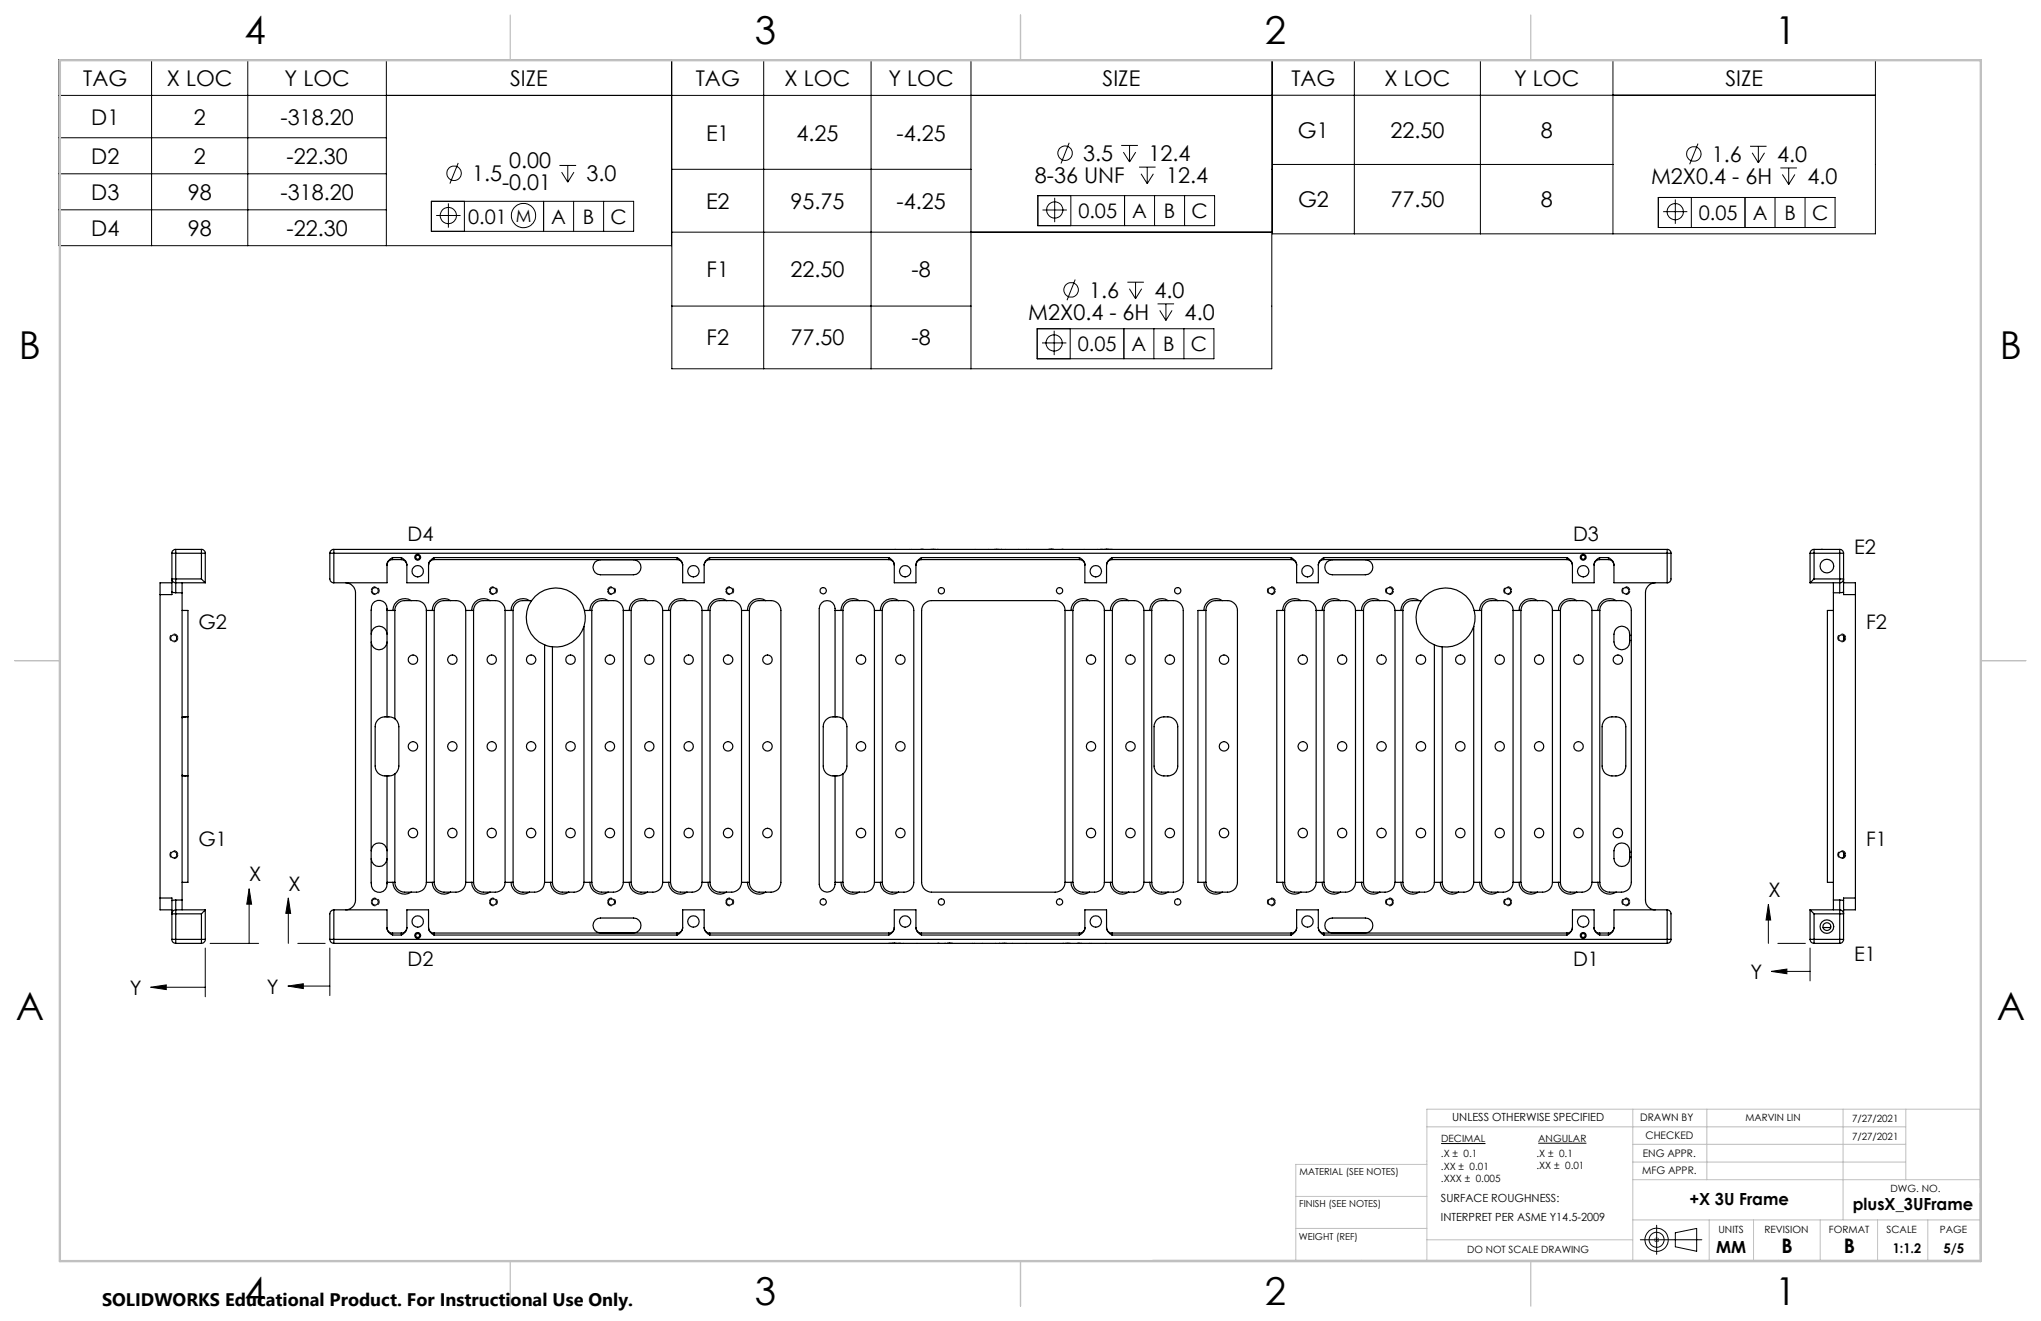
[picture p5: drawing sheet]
<svg xmlns="http://www.w3.org/2000/svg" width="432mm" height="279mm" viewBox="0 0 432 279" stroke-linecap="round" stroke-linejoin="round" font-family="sans-serif">
<g fill="none" stroke="#000" stroke-width=".21">
<path d="M12.5 12.6h129.6v39.4h-129.6zM32.1 12.6v39.4M52.4 12.6v39.4M81.7 12.6v39.4M142.1 12.8h127v65.2h-127zM161.6 12.8v65.2M184.3 12.8v65.2M205.4 12.8v65.2M269.2 12.7h127.6v36.8h-127.6zM286.5 12.7v36.8M313.2 12.7v36.8M341.2 12.7v36.8"/>
<path d="M12.5 20.2h129.6M12.5 29.1h69.2M12.5 36.8h69.2M96.9 34.5l-1.7 4.3M118.4 35h3.5M118.8 36.4l1.3 2.1M120.1 35v3.5M121.4 36.4l-1.3 2.1M142.1 20.2h127M142.1 35.8h63.3M226.2 30.2l-1.7 4.4M237.2 30.8h3.5"/>
<path d="M237.7 32.2l1.3 2.1M239 30.8v3.5M240.3 32.2l-1.3 2.1M241 35.3h3.5M241.4 36.8l1.3 2M242.7 35.3v3.5M244 36.8l-1.3 2M269.2 20.1h127.6M269.2 34.8h72M359.2 30.4l-1.7 4.3M370.2 30.9h3.5M370.7 32.3l1.3 2.1"/>
<path d="M372 30.9v3.5M373.3 32.3l-1.3 2.1M376.7 35.5h3.5M377.1 36.9l1.3 2.1M378.4 35.5v3.5M379.7 36.9l-1.3 2.1M12.5 44.4h69.2M91.3 42.6h42.8v6.3h-42.8zM92.3 45.6h5.1M94.9 43v5.2M98.2 42.6v6.3M115 42.6v6.3"/>
<path d="M121.4 42.6v6.3M127.7 42.6v6.3M142.1 49.1h127M219.6 41.4h37.4v6.3h-37.4zM220.6 44.4h5.1M223.1 41.8v5.2M226.6 41.4v6.3M227.5 59.1l-1.8 4.4M237.9 41.4v6.3M238.5 59.7h3.5M240.2 59.7v3.5M244.3 41.4v6.3"/>
<path d="M250.6 41.4v6.3M350.8 41.8h37.4v6.3h-37.4zM351.9 44.8h5.1M354.4 42.2v5.1M357.8 41.8v6.3M369.2 41.8v6.3M375.5 41.8v6.3M381.9 41.8v6.3M142.1 64.7h63.3M219.4 69.5h37.4v6.4h-37.4zM220.5 72.5h5.1M223 70v5.1"/>
<path d="M226.4 69.5v6.4M237.8 69.5v6.4M238.9 61.1l1.3 2.1M241.5 61.1l-1.3 2.1M244.1 69.5v6.4M244.9 64.3h3.5M245.4 65.7l1.3 2.1M246.7 64.3v3.5M248 65.7l-1.3 2.1M250.5 69.5v6.4M44.4 199.5h10.3M52.7 188l.5 3.2h-1z"/>
<path d="M52.7 191.2v8.3M61 189.9l.5 3.3h-1zM61 193.2v6.3M63 199.5h5.8M374.1 191.3l.5 3.3h-1zM374.1 194.6v4.9M376.1 199.5h5.9M31.9 208.8l3.3-.5v1zM35.2 208.8h8.2M43.4 200.5v10.3M60.9 208.6l3.3-.5v1zM64.2 208.6h5.6"/>
<path d="M69.8 200.5v10.1M374.7 205.5l3.3-.5v1zM378 205.5h4.9M382.9 200.5v7M304.9 241.9h9.4M325.4 241.8h10.2M350.5 259.2v6.1M347 262.2h13M350.1 261.9l.7 .7M350.8 261.9l-.7 .7M354.4 260.7l4.6-.9v4.9l-4.6-1z"/>
<circle cx="96.1" cy="36.6" r="1.54"/>
<circle cx="225.3" cy="32.4" r="1.53"/>
<circle cx="358.4" cy="32.6" r="1.54"/>
<circle cx="94.8" cy="45.6" r="1.72"/>
<circle cx="110.7" cy="45.6" r="2.57"/>
<circle cx="223.1" cy="44.4" r="1.71"/>
<circle cx="354.4" cy="44.8" r="1.71"/>
<circle cx="223" cy="72.5" r="1.72"/>
<circle cx="226.6" cy="61.3" r="1.54"/>
<circle cx="350.5" cy="262.2" r="2.45"/>
<circle cx="350.5" cy="262.2" r="1.59"/>
</g>
<g fill="none" stroke="#c0c0c0" stroke-width=".21">
<path d="M301.9 238.3h101.3M345.4 234.6v32M361.1 234.6v14.9M389.9 234.6v23.4M403.2 234.6v14.9M274.1 253h27.8M274.1 259.8h27.8M301.9 246.3h-27.8v20.3M345.4 249.5h73.5M345.4 258h73.5M345.4 242h57.8M345.4 245.8h57.8"/>
<path d="M361.6 258v8.6M371 258v8.6M385.1 258v8.6M397.2 258v8.6M407.8 258v8.6M243.9 266.6h175M301.9 262.2h43.5M350 262.2h1M350.1 261.9l.7 .7M350.5 261.7v1M350.8 261.9l-.7 .7M418.9 265.1v-30.5h-117v32"/>
</g>
<g fill="none" stroke="#000" stroke-width=".21" stroke-dasharray="1.3 .6" stroke-dashoffset="-.1" stroke-linecap="butt">
<path d="M37.6 134.9a.83 .83 0 0 1-1.2 .8 .83 .83 0 0 1-.1-1.4 .83 .83 0 0 1 1.3 .5v.1M78.6 124.9a.83 .83 0 0 0 1.2 .8 .83 .83 0 0 0 .1-1.4 .83 .83 0 0 0-1.3 .5v.1M103.6 124.9a.83 .83 0 0 0 1.2 .8 .83 .83 0 0 0 .1-1.4 .83 .83 0 0 0-1.3 .5v.1M128.6 124.9a.83 .83 0 0 0 1.2 .8 .83 .83 0 0 0 .1-1.4 .83 .83 0 0 0-1.3 .5v.1M153.6 124.9a.83 .83 0 0 0 1.2 .8 .83 .83 0 0 0 .1-1.4 .83 .83 0 0 0-1.3 .5v.1M269.8 124.9a.83 .83 0 0 0-1.2-.7 .83 .83 0 0 0-.1 1.4 .83 .83 0 0 0 1.3-.5v-.2M294.8 124.9a.83 .83 0 0 0-1.2-.7 .83 .83 0 0 0-.1 1.4 .83 .83 0 0 0 1.3-.5v-.2M319.8 124.9a.83 .83 0 0 0-1.2-.7 .83 .83 0 0 0-.1 1.4 .83 .83 0 0 0 1.3-.5v-.2M344.8 124.9a.83 .83 0 0 0-1.2-.7 .83 .83 0 0 0-.1 1.4 .83 .83 0 0 0 1.3-.5v-.2M390.5 134.9a.83 .83 0 0 1-1.2 .8 .83 .83 0 0 1-.1-1.4 .83 .83 0 0 1 1.3 .5v.1M37.6 180.8a.83 .83 0 0 1-1.2 .7 .83 .83 0 0 1-.1-1.4 .83 .83 0 0 1 1.3 .5v.2M78.6 190.8a.83 .83 0 0 0 1.2 .7 .83 .83 0 0 0 .1-1.4 .83 .83 0 0 0-1.3 .5v.2"/>
<path d="M103.6 190.8a.83 .83 0 0 0 1.2 .7 .83 .83 0 0 0 .1-1.4 .83 .83 0 0 0-1.3 .5v.2M128.6 190.8a.83 .83 0 0 0 1.2 .7 .83 .83 0 0 0 .1-1.4 .83 .83 0 0 0-1.3 .5v.2M153.6 190.8a.83 .83 0 0 0 1.2 .7 .83 .83 0 0 0 .1-1.4 .83 .83 0 0 0-1.3 .5v.2M269.8 190.8a.83 .83 0 0 0-1.2-.8 .83 .83 0 0 0-.1 1.4 .83 .83 0 0 0 1.3-.5v-.1M294.8 190.8a.83 .83 0 0 0-1.2-.8 .83 .83 0 0 0-.1 1.4 .83 .83 0 0 0 1.3-.5v-.1M319.8 190.8a.83 .83 0 0 0-1.2-.8 .83 .83 0 0 0-.1 1.4 .83 .83 0 0 0 1.3-.5v-.1M344.8 190.8a.83 .83 0 0 0-1.2-.8 .83 .83 0 0 0-.1 1.4 .83 .83 0 0 0 1.3-.5v-.1M390.5 180.8a.83 .83 0 0 1-1.2 .7 .83 .83 0 0 1-.1-1.4 .83 .83 0 0 1 1.3 .5v.2"/>
</g>
<path d="M418.9 234.6v32" fill="none" stroke="#c0c0c0" stroke-width=".21" stroke-dasharray="15.2 1.3 1.3 1.3" stroke-dashoffset="1.2"/>
<path d="M108 3.2v9.5M215.9 3.2v9.5M323.8 3.2v9.5M3.1 139.7h9.6M419.1 139.7h9.5M108 266.7v9.6M215.9 266.7v9.6M323.8 266.7v9.6" fill="none" stroke="#c0c0c0" stroke-width=".25"/>
<path d="M12.7 12.7h406.4v254h-406.4z" fill="none" stroke="#c0c0c0" stroke-width=".5"/>
<path d="M61 189.9l.5 3.3h-1zM60.9 208.6l3.3-.5v1zM52.7 188l.5 3.2h-1zM31.9 208.8l3.3-.5v1zM374.1 191.3l.5 3.3h-1zM374.7 205.5l3.3-.5v1z" fill="#000"/>
<g fill="none" stroke="#000" stroke-width=".25">
<path d="M36.4 117h.8M36.4 117v5.4M37.2 116.2v.8M37.2 116.2a.78 .78 0 0 0-.8 .8M37.2 116.2h5.4M37.2 117h5.4M37.2 117v5.4M42.6 116.2v.8M42.6 117h.8M42.6 116.2a.85 .85 0 0 1 .8 .8M42.6 117v5.4M43.4 117v6.3"/>
<path d="M69.8 117h.8M69.8 117v5.4a.84 .84 0 0 0 .8 .9M70.6 116.2h124.5M70.6 116.2v.8M70.6 116.2a.84 .84 0 0 0-.8 .8M70.6 117h282.1M70.6 117v6.3M83 117.9l-.2 .2a1.62 1.62 0 0 0-.9 1.4v3.8h-11.3M83 117.9v.5M83 118.4a1.14 1.14 0 0 0-1.1 1.1M83 118.4h1.9M83 117.9h1.9"/>
<path d="M84.9 117.9l.3 .2a1.62 1.62 0 0 1 .9 1.4v3.8h4.6v-3.8a1.73 1.73 0 0 1 1.1-1.6M84.9 117.9v.5M84.9 118.4a1.21 1.21 0 0 1 1.2 1.1M91.8 117.9v.5M91.8 118.4a1.21 1.21 0 0 0-1.1 1.1M91.8 118.4h51.4M91.8 117.9h51.4M127 118.4a1.59 1.59 0 0 0-1.6 1.6 1.59 1.59 0 0 0 1.6 1.6h7a1.59 1.59 0 0 0 1.6-1.6 1.59 1.59 0 0 0-1.6-1.6M143.2 117.9v.5M143.2 117.9l.3 .2a1.76 1.76 0 0 1 .9 1.4v3.8h4.6v-3.8a1.9 1.9 0 0 1 1.1-1.6M143.2 118.4a1.21 1.21 0 0 1 1.2 1.1M150.1 117.9v.5"/>
<path d="M150.1 118.4a1.21 1.21 0 0 0-1.1 1.1M150.1 118.4h37.9M150.1 117.9h37.9M188 118.4a1.14 1.14 0 0 1 1.2 1.1M188 117.9v.5M188 117.9l.3 .2a1.62 1.62 0 0 1 .9 1.4v3.8h4.6v-3.8a1.73 1.73 0 0 1 1.1-1.6M194.7 116.2h.1M194.9 116.2h.2M194.9 117.9v.5M194.9 118.4a1.21 1.21 0 0 0-1.1 1.1M194.9 118.4h33.5M194.9 117.9h33.5"/>
<path d="M195.1 116.2h2.3M195.1 116.2h.3M197 116.2h.4M197.4 116.2h13.5M197.4 116.2h.4M198.3 116.2h.2M210.5 116.2h.4M210.9 116.2h11M210.9 116.2h.4M211.8 116.2h.1M221.9 116.2h.5M222 116.2h.4"/>
<path d="M222.4 116.2h11.6M222.4 116.2h.4zM224.6 116.2h.3M228.4 118.4a1.14 1.14 0 0 1 1.1 1.1M228.4 117.9v.5M228.4 117.9l.2 .2a1.62 1.62 0 0 1 .9 1.4v3.8h4.6v-3.8a1.9 1.9 0 0 1 1.2-1.6M232.8 116.2h.4M233.6 116.2h.4M233.9 116.2h1.4M234 116.2h118.7M234 116.2h.5M235.3 117.9v.5"/>
<path d="M235.3 118.4a1.21 1.21 0 0 0-1.2 1.1M235.3 118.4h37.9M235.3 117.9h37.9M273.2 117.9v.5M273.2 118.4a1.21 1.21 0 0 1 1.1 1.1M273.2 117.9l.2 .2a1.62 1.62 0 0 1 .9 1.4v3.8h4.6v-3.8a1.73 1.73 0 0 1 1.2-1.6M280.1 117.9v.5M280.1 118.4a1.21 1.21 0 0 0-1.2 1.1M280.1 118.4h51.4M280.1 117.9h51.4M281.9 118.4a1.59 1.59 0 0 0-1.6 1.6 1.59 1.59 0 0 0 1.6 1.6h7a1.59 1.59 0 0 0 1.5-1.6 1.59 1.59 0 0 0-1.5-1.6M331.5 117.9v.5"/>
<path d="M331.5 117.9l.3 .2a1.83 1.83 0 0 1 .9 1.4v3.8h4.6v-3.8a1.73 1.73 0 0 1 1.1-1.6M331.5 118.4a1.21 1.21 0 0 1 1.2 1.1M338.4 117.9v.5M338.4 118.4a1.14 1.14 0 0 0-1.1 1.1M338.4 118.4h1.9M338.4 117.9h1.9M340.3 117.9v.5M340.3 117.9l.2 .2a1.62 1.62 0 0 1 1 1.4v3.8h11.2M340.3 118.4a1.21 1.21 0 0 1 1.2 1.1M352.7 116.2v.8M352.7 116.2a.78 .78 0 0 1 .8 .8M352.7 117h.8"/>
<path d="M352.7 117v6.3M353.5 117v5.4a.74 .74 0 0 1-.8 .9M382.9 117h.9M382.9 117v6.3M383.8 116.2v.8M383.8 116.2a.84 .84 0 0 0-.9 .8M383.8 116.2h5.4M383.8 117h5.4M383.8 117v5.4M385.3 116.2h.3M389.2 117h.8M389.2 116.2v.8"/>
<path d="M389.2 116.2a.85 .85 0 0 1 .8 .8M389.2 117v5.4M390 117v5.4M33.9 125.8v64.1M36.4 122.4h.8M36.4 122.4a.74 .74 0 0 0 .8 .9M36.4 125.2l.8 .2M36.4 122.4v2.8M36.4 123.3h-2.5v2.5M36.4 125.2v.6h-2.5M37.2 122.4v.9M37.2 123.3v2.1"/>
<path d="M37.2 123.3h6.2M37.2 122.4h5.4M37.2 125.4h1.3M38.5 123.3v2.1M38.5 129.1h1.3v57.5h-1.3M38.5 125.4v65M42.6 122.4l.8 .9M73.1 123.3a2.17 2.17 0 0 1 2.1 2.1v65a2.11 2.11 0 0 1-2.1 2M78.5 134.1a1.68 1.68 0 0 1 1.7-1.7 1.68 1.68 0 0 1 1.7 1.7M78.5 135.8a1.68 1.68 0 0 0 1.7 1.6 1.68 1.68 0 0 0 1.7-1.6M81.9 129.1h1.6M83.5 129.1v22.9"/>
<path d="M87 127a2.48 2.48 0 0 0-3.9 2.1M87 127h-1a2.14 2.14 0 0 0-2.5 2.1M87 127a2.52 2.52 0 0 1 3 1.3l.2 .8M90.2 129.1h1.7M90.2 129.1v57.5M91.9 129.1v57.5M95.3 127a2.49 2.49 0 0 0-3.9 2.1M95.3 127h-.9a2.14 2.14 0 0 0-2.5 2.1M95.3 127a2.97 2.97 0 0 1 2.6 .6 1.93 1.93 0 0 1 .6 1.5M98.5 129.1h1.7M98.5 129.1v57.5M100.2 129.1v57.5"/>
<path d="M103.7 127a2.48 2.48 0 0 0-3.9 2.1M103.7 127h-1a2.19 2.19 0 0 0-2.5 2.1M103.7 127a2.52 2.52 0 0 1 3 1.3l.2 .8M106.9 129.1h1.6M106.9 129.1v57.5M108.5 129.1v57.5M112 127a2.48 2.48 0 0 0-3.9 2.1M112 127h-.9a2.14 2.14 0 0 0-2.6 2.1M112 127h.5M112.5 127a6.2 6.2 0 0 1 6.2-2.5 6.2 6.2 0 0 1 4.9 4.6M112.5 127a6.2 6.2 0 0 0 2.7 9.4M115.2 136.4l1.7 .4"/>
<path d="M115.2 136.4v50.2M116.9 136.8v49.8M123.5 132.5a6.3 6.3 0 0 1-6.6 4.3M123.5 132.5v54.1M123.6 129.1l.2 1.1-.3 2.3M123.6 129.1h1.6M125.2 129.1v57.5M128.7 127a2.49 2.49 0 0 0-3.9 2.1M128.7 127h-1a2.14 2.14 0 0 0-2.5 2.1M128.7 127a3.1 3.1 0 0 1 2.6 .6l.4 .7 .2 .8M131.9 129.1h1.6M131.9 129.1v57.5"/>
<path d="M133.5 129.1v57.5M137 127a2.49 2.49 0 0 0-3.9 2.1M137 127h-.9a2.15 2.15 0 0 0-2.6 2.1M137 127a2.97 2.97 0 0 1 2.6 .6 1.93 1.93 0 0 1 .6 1.5M140.2 129.1h1.7M140.2 129.1v57.5M141.9 129.1v57.5M145.3 127a2.48 2.48 0 0 0-3.8 2.1M145.3 127h-.9a2.19 2.19 0 0 0-2.5 2.1M145.3 127a2.52 2.52 0 0 1 3.1 1.3l.1 .8M148.5 129.1h1.7M148.5 129.1v57.5"/>
<path d="M150.2 129.1v57.5M153.7 127h-1a2.14 2.14 0 0 0-2.5 2.1M153.7 127a2.48 2.48 0 0 0-3.9 2.1M153.7 127a2.49 2.49 0 0 1 3.1 1.7l.1 .4M156.9 129.1h1.6M156.9 129.1v57.5M158.5 129.1v57.5M162 127h-1a2.14 2.14 0 0 0-2.5 2.1M162 127a2.48 2.48 0 0 0-3.9 2.1M162 127a2.52 2.52 0 0 1 3 1.3l.2 .8v57.5a2.05 2.05 0 0 1-2.1 2.1h-1.1M176.7 129.1h1.6M178.3 129.1v22.9"/>
<path d="M181.8 127h-1a2.14 2.14 0 0 0-2.5 2.1M181.8 127a2.48 2.48 0 0 0-3.9 2.1M181.8 127a2.52 2.52 0 0 1 3 1.3l.2 .8M185 129.1h1.7M185 129.1v57.5M186.7 129.1v57.5M190.1 127h-.9a2.14 2.14 0 0 0-2.5 2.1M190.1 127a2.49 2.49 0 0 0-3.9 2.1M190.1 127a2.97 2.97 0 0 1 2.6 .6 1.93 1.93 0 0 1 .6 1.5v57.5a2.05 2.05 0 0 1-2.1 2.1h-1.1M225.3 129.1a2.05 2.05 0 0 0-2.1-2.1h-26.1a2.11 2.11 0 0 0-2.1 2.1v57.5a2.11 2.11 0 0 0 2.1 2.1h26.1a2.05 2.05 0 0 0 2.1-2.1M225.3 129.1h1.7M225.3 129.1v57.5"/>
<path d="M227 129.1v57.5M230.5 127h-1a2.19 2.19 0 0 0-2.5 2.1M230.5 127a2.48 2.48 0 0 0-3.9 2.1M230.5 127a2.52 2.52 0 0 1 3 1.3l.1 .8M233.6 129.1h1.7M233.6 129.1v57.5M235.3 129.1v57.5M238.8 127h-1a2.14 2.14 0 0 0-2.5 2.1M238.8 127a2.48 2.48 0 0 0-3.9 2.1M238.8 127a2.49 2.49 0 0 1 3.2 1.7v.4M242 129.1h1.7M242 129.1v57.5"/>
<path d="M243.7 129.1v57.5M247.1 127h-.9a2.14 2.14 0 0 0-2.5 2.1M247.1 127a2.48 2.48 0 0 0-3.9 2.1M247.1 127a2.52 2.52 0 0 1 3.1 1.3l.1 .8v57.5a2.05 2.05 0 0 1-2.1 2.1h-1.1M255.1 129.1h-1.7v57.5h1.7M255.1 129.1v57.5M258.6 127h-1a2.14 2.14 0 0 0-2.5 2.1M258.6 127a2.48 2.48 0 0 0-3.9 2.1M258.6 127a2.49 2.49 0 0 1 3.2 1.7v57.9a2.11 2.11 0 0 1-2.1 2.1h-1.1M271.8 129.1h-1.7v57.5h1.7M271.8 129.1v57.5M275.2 127a2.49 2.49 0 0 0-3.8 2.1"/>
<path d="M275.2 127h-.9a2.14 2.14 0 0 0-2.5 2.1M275.2 127a2.97 2.97 0 0 1 2.6 .6 1.93 1.93 0 0 1 .6 1.5M278.4 129.1h1.7M278.4 129.1v57.5M280.1 129.1v57.5M283.6 127a2.48 2.48 0 0 0-3.9 2.1M283.6 127h-1a2.19 2.19 0 0 0-2.5 2.1M283.6 127a2.52 2.52 0 0 1 3 1.3l.2 .8M286.8 129.1v57.5M286.8 129.1h1.7M288.5 129.1v57.5M291.9 127a2.48 2.48 0 0 0-3.9 2.1"/>
<path d="M291.9 127h-.9a2.14 2.14 0 0 0-2.5 2.1M291.9 127a2.52 2.52 0 0 1 3.1 1.3l.1 .8M295.1 129.1h1.7M295.1 129.1v57.5M296.8 129.1v57.5M300.2 127a2.48 2.48 0 0 0-3.8 2.1M300.2 127h-.9a2.14 2.14 0 0 0-2.5 2.1M300.2 127h.5M300.7 127a6.2 6.2 0 0 1 6.3-2.5 6.2 6.2 0 0 1 4.9 4.6M300.7 127a6.2 6.2 0 0 0 2.8 9.4M303.5 136.4l1.6 .4M303.5 136.4v50.2"/>
<path d="M305.1 136.8v49.8M311.8 132.5a6.3 6.3 0 0 1-6.7 4.3M311.8 132.5v54.1M311.9 129.1l.2 1.1-.3 2.3M311.9 129.1h1.5M313.4 129.1v57.5M316.9 127a2.49 2.49 0 0 0-3.9 2.1M316.9 127h-.9a2.15 2.15 0 0 0-2.6 2.1M316.9 127a2.97 2.97 0 0 1 2.6 .6 1.93 1.93 0 0 1 .6 1.5M320.1 129.1h1.7M320.1 129.1v57.5M321.8 129.1v57.5"/>
<path d="M325.3 127a2.48 2.48 0 0 0-3.9 2.1M325.3 127h-1a2.19 2.19 0 0 0-2.5 2.1M325.3 127a2.52 2.52 0 0 1 3 1.3l.1 .8M328.4 129.1h1.7M328.4 129.1v57.5M330.1 129.1v57.5M333.6 127a2.48 2.48 0 0 0-3.9 2.1M333.6 127h-1a2.14 2.14 0 0 0-2.5 2.1M333.6 127a2.49 2.49 0 0 1 3.2 1.7v.4M336.8 129.1h1.7M336.8 129.1v57.5M338.5 129.1v57.5"/>
<path d="M341.9 127a2.48 2.48 0 0 0-3.9 2.1M341.9 127h-.9a2.14 2.14 0 0 0-2.5 2.1M341.9 127a2.52 2.52 0 0 1 3 1.3l.2 .8v57.5a2.05 2.05 0 0 1-2.1 2.1h-1.1M344.8 134.4v1.1M344.8 134.4a1.67 1.67 0 0 0-1.5-1.9 1.67 1.67 0 0 0-1.8 1.6v1.7a1.67 1.67 0 0 0 1.8 1.6 1.67 1.67 0 0 0 1.5-1.9M344.8 134.4h.3M344.8 135.5h.3M350.2 123.3a2.11 2.11 0 0 0-2.1 2.1v65a2.05 2.05 0 0 0 2.1 2M382.9 123.3h6.3M383.8 122.4l-.9 .9M383.8 122.4h5.4M387.9 123.3v2.1"/>
<path d="M387.9 129.1h-1.3v57.5h1.3M387.9 125.4h1.3M387.9 125.4v65M389.2 122.4v.9M389.2 122.4h.8M389.2 123.3v2.1M390 122.4a.78 .78 0 0 1-.8 .9M390 125.2l-.8 .2M390 122.4v2.8M390 123.3h2.5v2.5M390 125.2v.6h2.5M390 134.4v1.1"/>
<path d="M392.5 125.8v64.1M38.5 151.6h1.3M39.4 151.6l-.9 .2M81.9 151.6v-22.7a1.71 1.71 0 0 0-1.8-1.9 1.71 1.71 0 0 0-1.6 2.1v57.6a1.7 1.7 0 0 0 1.6 2 1.7 1.7 0 0 0 1.8-1.9v-22.7M83.5 152a2.81 2.81 0 0 0-4 .9l-.1 .8v8.3a2.22 2.22 0 0 0 2.9 2.1l.8-.2 .4-.2M83.5 152a2.29 2.29 0 0 1 .9 1.7v8.3a2.3 2.3 0 0 1-.9 1.7M176.7 151.6v-22.9a1.68 1.68 0 0 0-1.7-1.7 1.68 1.68 0 0 0-1.7 1.7v58.3a1.68 1.68 0 0 0 1.7 1.7 1.68 1.68 0 0 0 1.7-1.7v-22.9M178.3 152a2.81 2.81 0 0 0-4 .9l-.1 .8v8.3a2.22 2.22 0 0 0 2.9 2.1l.8-.2 .4-.2M178.3 152a2.29 2.29 0 0 1 .9 1.7v8.3a2.3 2.3 0 0 1-.9 1.7M244.8 152.2a2.71 2.71 0 0 1 4.3 1.1l.1 8.7a2.27 2.27 0 0 1-3 2.1 2.05 2.05 0 0 1-2-2.1v-8.3l.1-.8zM339.5 152.2a2.71 2.71 0 0 1 4.4 1.1l.1 8.7a2.23 2.23 0 0 1-3 2.1 2.05 2.05 0 0 1-2.1-2.1v-8.3l.2-.8zM38.5 163.9l.9 .2"/>
<path d="M38.5 164.1h1.3M78.5 180a1.68 1.68 0 0 1 1.7-1.7 1.68 1.68 0 0 1 1.7 1.7M83.5 163.7v22.9M178.3 163.7v22.9M33.9 189.9v2.5h2.5M33.9 189.9h2.5v.6M36.4 198.7h.8M36.4 193.3h.8M36.4 198.7a.79 .79 0 0 0 .8 .8M36.4 190.5v2.8M36.4 193.3v5.4M37.2 192.4v.9"/>
<path d="M37.2 192.4a.79 .79 0 0 0-.8 .9M37.2 198.7v.8M37.2 190.4l-.8 .1M37.2 190.4v2M37.2 199.5h5.4M37.2 198.7h5.4M37.2 192.4h6.2M37.2 193.3v5.4M37.2 193.3h5.4M37.2 190.4h1.3M38.5 190.4v2M42.6 198.7h.8"/>
<path d="M42.6 198.7v.8M42.6 193.3v5.4M43.4 192.4l-.8 .9M43.4 198.7a.84 .84 0 0 1-.8 .8M43.4 192.4v6.3M69.8 198.7a.84 .84 0 0 0 .8 .8M69.8 198.7h.8M70.6 199.5h130.3M70.6 198.7v.8M70.6 192.4h11.3v3.9a1.74 1.74 0 0 0 1.1 1.5M70.6 192.4a.9 .9 0 0 0-.8 .9v5.4M70.6 198.7h282.1"/>
<path d="M70.6 192.4v6.3M78.5 181.6a1.68 1.68 0 0 0 1.7 1.7 1.68 1.68 0 0 0 1.7-1.7M81.9 196.2a1.09 1.09 0 0 0 1.1 1.1M81.9 186.6h1.6M83 197.3v.5M83 197.8h1.9M83 197.3h1.9M83.1 186.6a2.5 2.5 0 0 0 3.9 2.1M83.5 186.6a2.2 2.2 0 0 0 2.9 2.1h.6M84.9 197.3v.5M84.9 197.8l.3-.2a1.63 1.63 0 0 0 .9-1.3v-3.9h4.6v3.9a1.74 1.74 0 0 0 1.1 1.5M86.1 196.2a1.14 1.14 0 0 1-1.2 1.1"/>
<path d="M90.2 186.6a2.05 2.05 0 0 1-2.1 2.1h-1.1M90.2 186.6h1.7M90.7 196.2a1.14 1.14 0 0 0 1.1 1.1M91.4 186.6a2.52 2.52 0 0 0 3.9 2.1M91.8 197.3v.5M91.8 197.8h51.4M91.8 197.3h51.4M91.9 186.6a2.2 2.2 0 0 0 2.8 2.1h.6M98.5 186.6a2.05 2.05 0 0 1-2.1 2.1h-1.1M98.5 186.6h1.7M99.8 186.6a2.5 2.5 0 0 0 3.9 2.1M100.2 186.6a2.25 2.25 0 0 0 2.8 2.1h.7"/>
<path d="M106.9 186.6a2.05 2.05 0 0 1-2.1 2.1h-1.1M106.9 186.6h1.6M108.1 186.6a2.5 2.5 0 0 0 3.9 2.1M108.5 186.6a2.2 2.2 0 0 0 2.9 2.1h.6M115.2 186.6a2.11 2.11 0 0 1-2.1 2.1h-1.1M115.2 186.6h1.7M116.5 186.6a2.5 2.5 0 0 0 3.8 2.1M116.9 186.6a2.2 2.2 0 0 0 2.8 2.1h.6M123.5 186.6a2.11 2.11 0 0 1-2 2.1h-1.2M123.5 186.6h1.7M124.8 186.6a2.52 2.52 0 0 0 3.9 2.1M125.2 186.6a2.2 2.2 0 0 0 2.8 2.1h.7"/>
<path d="M125.9 194.6l.5-.3 .6-.1h7a1.57 1.57 0 0 1 1.6 1.5 1.57 1.57 0 0 1-1.6 1.6h-7a1.58 1.58 0 0 1-1.4-1 1.58 1.58 0 0 1 .3-1.7zM131.9 186.6a2.05 2.05 0 0 1-2.1 2.1h-1.1M131.9 186.6h1.6M133.1 186.6a2.52 2.52 0 0 0 3.9 2.1M133.5 186.6a2.24 2.24 0 0 0 2.8 2.1h.7M140.2 186.6a2.05 2.05 0 0 1-2.1 2.1h-1.1M140.2 186.6h1.7M141.5 186.6a2.5 2.5 0 0 0 3.8 2.1M141.9 186.6a2.25 2.25 0 0 0 2.8 2.1h.6M143.2 197.8l.3-.2a1.77 1.77 0 0 0 .9-1.3v-3.9h4.6v3.9a1.91 1.91 0 0 0 1.1 1.5M143.2 197.3v.5M144.4 196.2a1.15 1.15 0 0 1-1.2 1.1"/>
<path d="M148.5 186.6a2.05 2.05 0 0 1-2.1 2.1h-1.1M148.5 186.6h1.7M149 196.2a1.14 1.14 0 0 0 1.1 1.1M149.8 186.6a2.5 2.5 0 0 0 3.9 2.1M150.1 197.3v.5M150.1 197.8h37.9M150.1 197.3h37.9M150.2 186.6a2.2 2.2 0 0 0 2.8 2.1h.7M156.9 186.6a2.11 2.11 0 0 1-2.1 2.1h-1.1M156.9 186.6h1.6M158.1 186.6a2.5 2.5 0 0 0 3.9 2.1M158.5 186.6a2.2 2.2 0 0 0 2.9 2.1h.6"/>
<path d="M176.7 186.6h1.6M177.9 186.6a2.5 2.5 0 0 0 3.9 2.1M178.3 186.6a2.2 2.2 0 0 0 2.9 2.1h.6M185 186.6a2.05 2.05 0 0 1-2.1 2.1h-1.1M185 186.6h1.7M186.2 186.6a2.52 2.52 0 0 0 3.9 2.1M186.7 186.6a2.2 2.2 0 0 0 2.8 2.1h.6M188 199.5h1.2M188 197.8l.3-.2a1.63 1.63 0 0 0 .9-1.3v-3.9h4.6v3.9a1.74 1.74 0 0 0 1.1 1.5M188 197.3v.5M188.8 199.5h.5M189.2 196.2a1.09 1.09 0 0 1-1.2 1.1"/>
<path d="M189.2 199.5h.2M189.3 199.5h.5M190.1 199.5h.5M193.8 196.2a1.14 1.14 0 0 0 1.1 1.1M194.9 197.3v.5M194.9 197.8h33.5M194.9 197.3h33.5M198.4 199.5h.2M199.8 199.5h.2M200.5 199.5h.4zM200.9 199.5h.5M200.9 199.5h.6"/>
<path d="M200.9 199.5h.4M201.4 199.5h11M211.4 199.5h.2M212 199.5h.4M212.4 199.5h13.5M212.4 199.5h.5M224.9 199.5h.1M225.3 186.6h1.7M225.5 199.5h.4M225.9 199.5h2.3M225.9 199.5h.4M226.6 186.6a2.5 2.5 0 0 0 3.9 2.1"/>
<path d="M227 186.6a2.25 2.25 0 0 0 2.8 2.1h.7M227.9 199.5h.3M228.2 199.5h.2M228.4 197.8l.2-.2a1.63 1.63 0 0 0 .9-1.3v-3.9h4.6v3.9a1.91 1.91 0 0 0 1.2 1.5M228.4 197.3v.5M228.4 199.5h124.3M228.6 199.5h.1M229.5 196.2a1.09 1.09 0 0 1-1.1 1.1M233.6 186.6a2.05 2.05 0 0 1-2 2.1h-1.1M233.6 186.6h1.7M234.1 196.2a1.14 1.14 0 0 0 1.2 1.1M234.9 186.6a2.5 2.5 0 0 0 3.9 2.1"/>
<path d="M235.3 197.3v.5M235.3 197.8h37.9M235.3 197.3h37.9M235.3 186.6a2.2 2.2 0 0 0 2.9 2.1h.6M242 186.6a2.11 2.11 0 0 1-2.1 2.1h-1.1M242 186.6h1.7M243.2 186.6a2.5 2.5 0 0 0 3.9 2.1M243.7 186.6a2.2 2.2 0 0 0 2.8 2.1h.6M254.7 186.6a2.5 2.5 0 0 0 3.9 2.1M255.1 186.6a2.2 2.2 0 0 0 2.9 2.1h.6M271.4 186.6a2.52 2.52 0 0 0 3.8 2.1M271.8 186.6a2.2 2.2 0 0 0 2.8 2.1h.6"/>
<path d="M273.2 197.3v.5M273.2 197.8l.2-.2a1.63 1.63 0 0 0 .9-1.3v-3.9h4.6v3.9a1.74 1.74 0 0 0 1.2 1.5M274.3 196.2a1.14 1.14 0 0 1-1.1 1.1M278.4 186.6a2.05 2.05 0 0 1-2 2.1h-1.2M278.4 186.6h1.7M278.9 196.2a1.14 1.14 0 0 0 1.2 1.1M279.7 186.6a2.5 2.5 0 0 0 3.9 2.1M280.1 197.3v.5M280.1 197.8h51.4M280.1 197.3h51.4M280.1 186.6a2.25 2.25 0 0 0 2.9 2.1h.6M280.7 194.6l.6-.3 .6-.1h7a1.57 1.57 0 0 1 1.5 1.5 1.57 1.57 0 0 1-1.5 1.6h-7a1.56 1.56 0 0 1-1.5-.9 1.56 1.56 0 0 1 .3-1.8z"/>
<path d="M286.8 186.6a2.05 2.05 0 0 1-2.1 2.1h-1.1M286.8 186.6h1.7M288 186.6a2.5 2.5 0 0 0 3.9 2.1M288.5 186.6a2.2 2.2 0 0 0 2.8 2.1h.6M295.1 186.6a2.11 2.11 0 0 1-2.1 2.1h-1.1M295.1 186.6h1.7M296.4 186.6a2.5 2.5 0 0 0 3.8 2.1M296.8 186.6a2.2 2.2 0 0 0 2.8 2.1h.6M303.5 186.6a2.11 2.11 0 0 1-2.1 2.1h-1.2M303.5 186.6h1.6M304.7 186.6a2.52 2.52 0 0 0 3.9 2.1M305.1 186.6a2.2 2.2 0 0 0 2.8 2.1h.7"/>
<path d="M311.8 186.6a2.05 2.05 0 0 1-2.1 2.1h-1.1M311.8 186.6h1.6M313 186.6a2.52 2.52 0 0 0 3.9 2.1M313.4 186.6a2.24 2.24 0 0 0 2.9 2.1h.6M320.1 186.6a2.05 2.05 0 0 1-2.1 2.1h-1.1M320.1 186.6h1.7M321.4 186.6a2.5 2.5 0 0 0 3.9 2.1M321.8 186.6a2.25 2.25 0 0 0 2.8 2.1h.7M328.4 186.6a2.05 2.05 0 0 1-2 2.1h-1.1M328.4 186.6h1.7M329.7 186.6a2.5 2.5 0 0 0 3.9 2.1M330.1 186.6a2.2 2.2 0 0 0 2.9 2.1h.6"/>
<path d="M331.5 197.8l.3-.2a1.84 1.84 0 0 0 .9-1.3v-3.9h4.6v3.9a1.74 1.74 0 0 0 1.1 1.5M331.5 197.3v.5M332.7 196.2a1.14 1.14 0 0 1-1.2 1.1M336.8 186.6a2.11 2.11 0 0 1-2.1 2.1h-1.1M336.8 186.6h1.7M337.3 196.2a1.09 1.09 0 0 0 1.1 1.1M338 186.6a2.5 2.5 0 0 0 3.9 2.1M338.4 197.3v.5M338.4 197.8h1.9M338.4 197.3h1.9M338.5 186.6a2.2 2.2 0 0 0 2.8 2.1h.6M340.3 197.3v.5"/>
<path d="M341.5 196.2a1.14 1.14 0 0 1-1.2 1.1M344.8 180.3v1M344.8 180.3a1.67 1.67 0 0 0-1.5-2 1.67 1.67 0 0 0-1.8 1.7v1.6a1.67 1.67 0 0 0 1.8 1.7 1.67 1.67 0 0 0 1.5-2M344.8 180.3h.3M344.8 181.3h.3M352.7 198.7v.8M352.7 198.7h.8M352.7 192.4h-11.2v3.9a1.74 1.74 0 0 1-1.2 1.5M352.7 192.4a.84 .84 0 0 1 .8 .9v5.4M352.7 192.4v6.3M353.5 198.7a.79 .79 0 0 1-.8 .8M382.9 192.4l.9 .9"/>
<path d="M382.9 198.7h.9M382.9 198.7a.84 .84 0 0 0 .9 .8M382.9 192.4h6.3M382.9 192.4v6.3M383.8 198.7v.8M383.8 199.5h5.4M383.8 198.7h5.4M383.8 193.3h5.4M383.8 193.3v5.4M385.7 196.2h1.6M387.9 190.4v2M387.9 190.4h1.3"/>
<path d="M389.2 198.7h.8M389.2 193.3h.8M389.2 192.4v.9M389.2 192.4a.84 .84 0 0 1 .8 .9M389.2 198.7v.8M389.2 190.4l.8 .1M389.2 190.4v2M389.2 193.3v5.4M390 198.7a.84 .84 0 0 1-.8 .8M390 190.5v2.8M390 180.3v1M390 193.3v5.4"/>
<path d="M392.5 189.9v2.5h-2.5M392.5 189.9h-2.5v.6"/>
<circle cx="88.4" cy="117.8" r=".62"/>
<circle cx="88.4" cy="117.9" r=".41"/>
<circle cx="334.9" cy="117.9" r=".63"/>
<circle cx="335" cy="117.9" r=".42"/>
<circle cx="386.5" cy="119.7" r="1.45"/>
<circle cx="36.8" cy="135" r=".67"/>
<circle cx="79.4" cy="124.9" r=".67"/>
<circle cx="87.4" cy="139.5" r="1"/>
<circle cx="88.4" cy="120.8" r="1.2"/>
<circle cx="95.7" cy="139.5" r=".99"/>
<circle cx="104" cy="139.5" r=".99"/>
<circle cx="104.4" cy="124.9" r=".67"/>
<circle cx="112.4" cy="139.5" r=".99"/>
<circle cx="120.7" cy="139.5" r="1"/>
<circle cx="129" cy="139.5" r="1"/>
<circle cx="129.4" cy="124.9" r=".66"/>
<circle cx="137.4" cy="139.5" r=".99"/>
<circle cx="145.7" cy="139.5" r=".99"/>
<circle cx="146.7" cy="120.8" r="1.2"/>
<circle cx="154" cy="139.5" r=".99"/>
<circle cx="154.4" cy="124.9" r=".67"/>
<circle cx="162.4" cy="139.5" r="1"/>
<circle cx="174.1" cy="124.9" r=".67"/>
<circle cx="182.2" cy="139.5" r="1"/>
<circle cx="190.5" cy="139.5" r=".99"/>
<circle cx="191.5" cy="120.8" r="1.19"/>
<circle cx="199.2" cy="124.9" r=".67"/>
<circle cx="224.2" cy="124.9" r=".66"/>
<circle cx="230.8" cy="139.5" r=".99"/>
<circle cx="231.8" cy="120.8" r="1.2"/>
<circle cx="239.1" cy="139.5" r=".99"/>
<circle cx="247.5" cy="139.5" r="1"/>
<circle cx="249.1" cy="124.9" r=".67"/>
<circle cx="258.9" cy="139.5" r=".99"/>
<circle cx="268.9" cy="124.9" r=".67"/>
<circle cx="275.6" cy="139.5" r=".99"/>
<circle cx="276.6" cy="120.8" r="1.2"/>
<circle cx="284" cy="139.5" r=".99"/>
<circle cx="292.3" cy="139.5" r=".99"/>
<circle cx="294" cy="124.9" r=".67"/>
<circle cx="300.6" cy="139.5" r="1"/>
<circle cx="308.9" cy="139.5" r="1"/>
<circle cx="317.3" cy="139.5" r=".99"/>
<circle cx="319" cy="124.9" r=".67"/>
<circle cx="325.6" cy="139.5" r=".99"/>
<circle cx="333.9" cy="139.5" r=".99"/>
<circle cx="334.9" cy="120.8" r="1.2"/>
<circle cx="342.3" cy="139.5" r="1"/>
<circle cx="343.9" cy="124.9" r=".67"/>
<circle cx="389.6" cy="135" r=".67"/>
<circle cx="87.4" cy="157.9" r="1.02"/>
<circle cx="95.7" cy="157.9" r="1.01"/>
<circle cx="104" cy="157.9" r="1.01"/>
<circle cx="112.4" cy="157.9" r="1.01"/>
<circle cx="120.7" cy="157.9" r="1.02"/>
<circle cx="129" cy="157.9" r="1.02"/>
<circle cx="137.4" cy="157.9" r="1.01"/>
<circle cx="145.7" cy="157.9" r="1.01"/>
<circle cx="154" cy="157.9" r="1.01"/>
<circle cx="162.4" cy="157.9" r="1.02"/>
<circle cx="182.2" cy="157.9" r="1.02"/>
<circle cx="190.5" cy="157.9" r="1.01"/>
<circle cx="230.8" cy="157.9" r="1.01"/>
<circle cx="239.2" cy="157.9" r="1.01"/>
<circle cx="258.9" cy="157.9" r="1.01"/>
<circle cx="275.6" cy="157.9" r="1.01"/>
<circle cx="284" cy="157.9" r="1.01"/>
<circle cx="292.3" cy="157.9" r="1.01"/>
<circle cx="300.6" cy="157.9" r="1.02"/>
<circle cx="308.9" cy="157.9" r="1.02"/>
<circle cx="317.3" cy="157.9" r="1.01"/>
<circle cx="325.6" cy="157.9" r="1.01"/>
<circle cx="333.9" cy="157.9" r="1.01"/>
<circle cx="87.4" cy="176.2" r="1.01"/>
<circle cx="95.7" cy="176.2" r="1"/>
<circle cx="104" cy="176.2" r="1"/>
<circle cx="112.4" cy="176.2" r="1"/>
<circle cx="120.7" cy="176.2" r="1.01"/>
<circle cx="129" cy="176.2" r="1.01"/>
<circle cx="137.4" cy="176.2" r="1"/>
<circle cx="145.7" cy="176.2" r="1"/>
<circle cx="154" cy="176.2" r="1"/>
<circle cx="162.4" cy="176.2" r="1.01"/>
<circle cx="182.2" cy="176.2" r="1.01"/>
<circle cx="190.5" cy="176.2" r="1"/>
<circle cx="230.8" cy="176.2" r="1"/>
<circle cx="239.2" cy="176.2" r="1"/>
<circle cx="247.5" cy="176.2" r="1.01"/>
<circle cx="259" cy="176.2" r="1"/>
<circle cx="275.6" cy="176.2" r="1"/>
<circle cx="284" cy="176.2" r="1"/>
<circle cx="292.3" cy="176.2" r="1"/>
<circle cx="300.6" cy="176.2" r="1.01"/>
<circle cx="309" cy="176.2" r="1.01"/>
<circle cx="317.3" cy="176.2" r="1"/>
<circle cx="325.6" cy="176.2" r="1"/>
<circle cx="334" cy="176.2" r="1"/>
<circle cx="342.3" cy="176.2" r="1.01"/>
<circle cx="36.8" cy="180.8" r=".67"/>
<circle cx="79.4" cy="190.8" r=".67"/>
<circle cx="88.4" cy="194.9" r="1.2"/>
<circle cx="88.4" cy="197.9" r=".61"/>
<circle cx="88.4" cy="197.9" r=".41"/>
<circle cx="104.4" cy="190.8" r=".67"/>
<circle cx="129.4" cy="190.8" r=".66"/>
<circle cx="146.7" cy="194.9" r="1.2"/>
<circle cx="154.4" cy="190.8" r=".67"/>
<circle cx="174.1" cy="190.8" r=".67"/>
<circle cx="191.5" cy="194.9" r="1.19"/>
<circle cx="199.2" cy="190.8" r=".67"/>
<circle cx="224.2" cy="190.8" r=".66"/>
<circle cx="231.8" cy="194.9" r="1.2"/>
<circle cx="249.1" cy="190.8" r=".67"/>
<circle cx="268.9" cy="190.8" r=".67"/>
<circle cx="276.6" cy="194.9" r="1.2"/>
<circle cx="294" cy="190.8" r=".67"/>
<circle cx="319" cy="190.8" r=".67"/>
<circle cx="334.9" cy="197.9" r=".62"/>
<circle cx="334.9" cy="194.9" r="1.2"/>
<circle cx="335" cy="197.9" r=".42"/>
<circle cx="343.9" cy="190.8" r=".67"/>
<circle cx="386.5" cy="196" r=".82"/>
<circle cx="386.5" cy="196" r="1.44"/>
<circle cx="389.6" cy="180.8" r=".67"/>
</g>
<g font-size="8.1">
<text x="51.7" y="9.3">4</text>
<text x="159.7" y="9.3">3</text>
<text x="267.6" y="9.3">2</text>
<text x="375.6" y="9.3">1</text>
<text x="4" y="76">B</text>
<text x="423.1" y="76">B</text>
<text x="3.3" y="215.7">A</text>
<text x="422.4" y="215.7">A</text>
<text x="51.7" y="276">4</text>
<text x="159.7" y="276">3</text>
<text x="267.6" y="276">2</text>
<text x="375.6" y="276">1</text>
</g>
<g font-size="4.6">
<text x="17.6" y="18.1">TAG</text>
<text x="35.3" y="18.1">X LOC</text>
<text x="60.2" y="18.1">Y LOC</text>
<text x="107.9" y="18.1">SIZE</text>
<text x="147.2" y="18.2">TAG</text>
<text x="166" y="18.2">X LOC</text>
<text x="188" y="18.2">Y LOC</text>
<text x="233.3" y="18.2">SIZE</text>
<text x="273.2" y="18.1">TAG</text>
<text x="292.9" y="18.1">X LOC</text>
<text x="320.3" y="18.1">Y LOC</text>
<text x="365" y="18.1">SIZE</text>
<text x="19.3" y="26.4">D1</text>
<text x="41" y="26.4">2</text>
<text x="59.4" y="26.4">-318.20</text>
<text x="149.4" y="29.8">E1</text>
<text x="168.5" y="29.8">4.25</text>
<text x="189.7" y="29.8">-4.25</text>
<text x="274.6" y="29.3">G1</text>
<text x="294.2" y="29.3">22.50</text>
<text x="326" y="29.3">8</text>
<text x="19.3" y="34.7">D2</text>
<text x="41" y="34.7">2</text>
<text x="60.6" y="34.7">-22.30</text>
<text x="107.7" y="35.6">0.00</text>
<text x="229.1" y="34.1">3.5</text>
<text x="243" y="34.1">12.4</text>
<text x="362.2" y="34.3">1.6</text>
<text x="376" y="34.3">4.0</text>
<text x="99.9" y="38.4">1.5</text>
<text x="106.2" y="40.2">-0.01</text>
<text x="124.1" y="38.4">3.0</text>
<text x="218.9" y="38.7">8-36 UNF</text>
<text x="246.7" y="38.7">12.4</text>
<text x="349.3" y="38.9">M2X0.4 - 6H</text>
<text x="382.4" y="38.9">4.0</text>
<text x="19.3" y="42.3">D3</text>
<text x="39.7" y="42.3">98</text>
<text x="59.4" y="42.3">-318.20</text>
<text x="149.4" y="44.2">E2</text>
<text x="167.2" y="44.2">95.75</text>
<text x="189.7" y="44.2">-4.25</text>
<text x="274.6" y="43.8">G2</text>
<text x="294.2" y="43.8">77.50</text>
<text x="326" y="43.8">8</text>
<text x="19.3" y="49.9">D4</text>
<text x="39.7" y="49.9">98</text>
<text x="60.6" y="49.9">-22.30</text>
<text x="149.5" y="58.7">F1</text>
<text x="167.2" y="58.7">22.50</text>
<text x="192.8" y="58.7">-8</text>
<text x="230.4" y="63">1.6</text>
<text x="244.2" y="63">4.0</text>
<text x="217.5" y="67.6">M2X0.4 - 6H</text>
<text x="250.6" y="67.6">4.0</text>
<text x="149.5" y="73.1">F2</text>
<text x="167.2" y="73.1">77.50</text>
<text x="192.8" y="73.1">-8</text>
</g>
<g font-size="4.2">
<text x="99.1" y="47.3">0.01</text>
<text x="116.6" y="47.3">A</text>
<text x="123.3" y="47.3">B</text>
<text x="129.2" y="47.3">C</text>
<text x="228.1" y="46.2">0.05</text>
<text x="239.5" y="46.2">A</text>
<text x="246.2" y="46.2">B</text>
<text x="252.1" y="46.2">C</text>
<text x="359.4" y="46.5">0.05</text>
<text x="370.8" y="46.5">A</text>
<text x="377.5" y="46.5">B</text>
<text x="383.4" y="46.5">C</text>
<text x="228" y="74.3">0.05</text>
<text x="239.4" y="74.3">A</text>
<text x="246.1" y="74.3">B</text>
<text x="252" y="74.3">C</text>
<text x="86.2" y="114.3">D4</text>
<text x="332.8" y="114.3">D3</text>
<text x="392.2" y="117.2">E2</text>
<text x="42" y="133">G2</text>
<text x="394.8" y="133">F2</text>
<text x="42" y="178.8">G1</text>
<text x="394.8" y="178.8">F1</text>
<text x="52.7" y="186.4">X</text>
<text x="61" y="188.4">X</text>
<text x="374.1" y="189.8">X</text>
<text x="392.2" y="203.3">E1</text>
<text x="86.2" y="204.4">D2</text>
<text x="332.8" y="204.4">D1</text>
<text x="370.3" y="207">Y</text>
<text x="27.4" y="210.4">Y</text>
<text x="56.5" y="210.2">Y</text>
<text x="376.9" y="265">B</text>
<text x="390.1" y="265">B</text>
</g>
<text font-size="3.8" x="21.6" y="276.3">SOLIDWORKS Educational Product. For Instructional Use Only.</text>
<text font-size="3.6" x="109.1" y="46.9">M</text>
<g font-size="3.5">
<text x="357.4" y="254.8">+X 3U Frame</text>
<text x="392" y="256">plusX_3UFrame</text>
<text x="363.1" y="265">MM</text>
</g>
<g font-size="2.8">
<text x="400.5" y="265">1:1.2</text>
<text x="411.2" y="265">5/5</text>
</g>
<g font-size="2.4">
<text x="307.2" y="237.2">UNLESS OTHERWISE SPECIFIED</text>
<text x="304.8" y="254.3">SURFACE ROUGHNESS:</text>
<text x="304.8" y="258.2">INTERPRET PER ASME Y14.5-2009</text>
</g>
<g font-size="2.2">
<text x="347" y="237.2">DRAWN BY</text>
<text x="347.6" y="244.7">ENG APPR.</text>
<text x="348.1" y="240.9">CHECKED</text>
<text x="347.4" y="248.4">MFG APPR.</text>
</g>
<g font-size="2.1">
<text x="369.3" y="237.2">MARVIN LIN</text>
<text x="391.8" y="237.4">7/27/2021</text>
<text x="304.8" y="244.7">.X ± 0.1</text>
<text x="304.9" y="241.6">DECIMAL</text>
<text x="325" y="244.7">.X ± 0.1</text>
<text x="325.4" y="241.6">ANGULAR</text>
<text x="391.8" y="241.1">7/27/2021</text>
<text x="304.8" y="247.4">.XX ± 0.01</text>
<text x="304.8" y="249.9">.XXX ± 0.005</text>
<text x="325" y="247.3">.XX ± 0.01</text>
<text x="400" y="252.1">DWG. NO.</text>
<text x="363.5" y="260.7">UNITS</text>
<text x="373.3" y="260.7">REVISION</text>
<text x="386.9" y="260.7">FORMAT</text>
<text x="399.1" y="260.7">SCALE</text>
<text x="410.4" y="260.7">PAGE</text>
<text x="310.4" y="265">DO NOT SCALE DRAWING</text>
</g>
<g font-size="2">
<text x="274.9" y="248.5">MATERIAL (SEE NOTES)</text>
<text x="274.9" y="255.4">FINISH (SEE NOTES)</text>
<text x="274.8" y="262.3">WEIGHT (REF)</text>
</g>
</svg>
